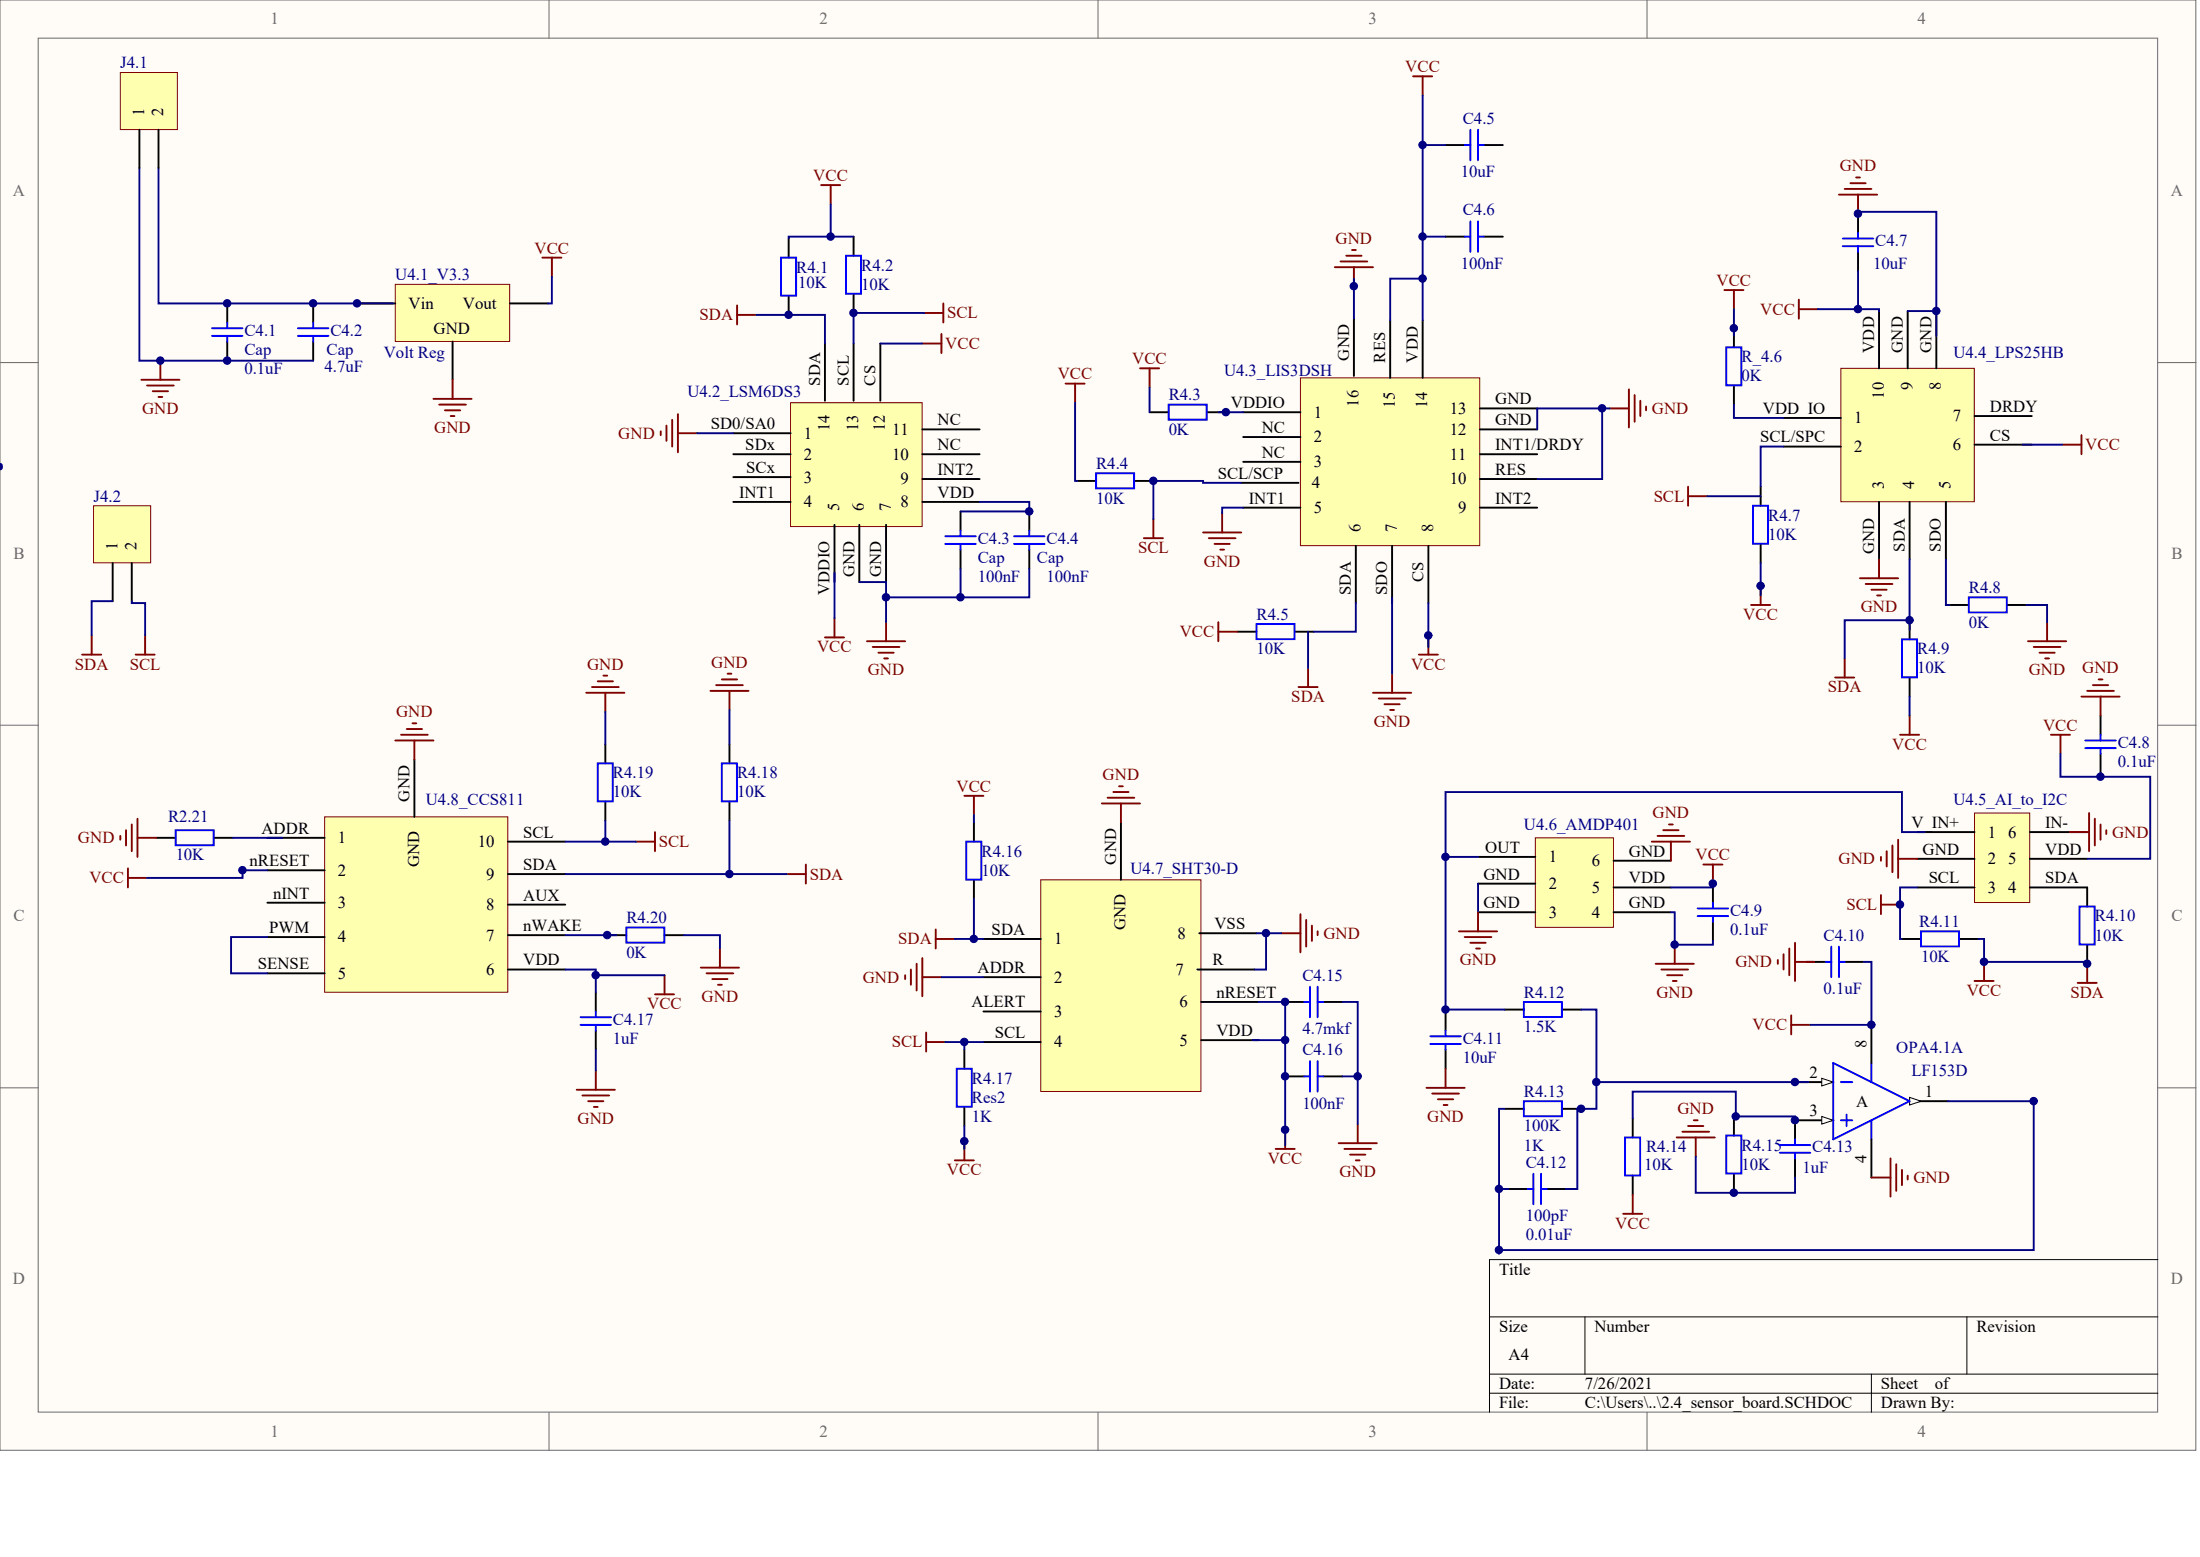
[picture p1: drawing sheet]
<svg xmlns="http://www.w3.org/2000/svg" width="840mm" height="594mm" viewBox="0 0 840 594" stroke-linecap="round" stroke-linejoin="round" font-family="sans-serif">
<g fill="#fffcf8" stroke="#696969" stroke-width=".38">
<path d="M0 0h838v553.4h-838z"/>
<path d="M14.6 14.6h808.8v524.2h-808.8z"/>
</g>
<path d="M209.5 0v14.6M419 0v14.6M628.6 0v14.6M0 138.4h14.6M823.5 138.4h14.6M0 276.7h14.6M823.5 276.7h14.6M0 415.1h14.6M823.5 415.1h14.6M209.5 538.9v14.5M419 538.9v14.5M628.6 538.9v14.5" fill="none" stroke="#696969" stroke-width=".38"/>
<path d="M823.5 480.6h-255.1v58.3M568.4 502.5h255.1M604.9 502.5v21.8M750.6 502.5v21.8M568.4 524.3h255.1M568.4 531.6h255.1M714.2 524.3v14.6" fill="none" stroke="#000" stroke-width=".38"/>
<path d="M150.9 108.5h43.6v21.8h-43.6z" fill="#ffffb0" stroke="#800000" stroke-width=".38"/>
<path d="M86.7 115.8v7.3M119.5 115.8v7.3M136.3 115.8h14.6M194.6 115.8h14.6M86.7 130.3v7.3M119.5 130.3v7.3M172.7 130.3v14.6" fill="none" stroke="#000" stroke-width=".73"/>
<path d="M80.9 125.2h11.7M80.9 128.2h11.7M86.7 123.1v2.1M86.7 128.2v2.1M113.7 125.2h11.7M113.7 128.2h11.7M119.5 123.1v2.1M119.5 128.2v2.1" fill="none" stroke="#00f" stroke-width=".73"/>
<path d="M53.2 64.1v73.5h66.3M60.5 64.1v51.7h89.6" fill="none" stroke="#000080" stroke-width=".73"/>
<path d="M61.2 137.6v7.3M53.9 144.9h14.6M56.1 147.1h10.2M58.3 149.3h5.8M60.5 151.5h1.4M165.4 152.2h14.6M167.6 154.4h10.2M169.8 156.6h5.8M172 158.7h1.4M172.7 144.9v7.3" fill="none" stroke="#800000" stroke-width=".73"/>
<path d="M301.7 153.6h50.2v47.3h-50.2z" fill="#ffffb0" stroke="#800000" stroke-width=".38"/>
<g fill="none" stroke="#000" stroke-width=".73">
<path d="M301 91v7.3M325.8 90.3v7.3M301 112.9v7.2M325.8 112.1v7.3M314.8 131.1v21.8M325.8 131.1v21.8M336 131.1v21.8M279.9 165.3h21.8M279.9 173.3h21.8M352 173.3h21.9M352 163.8h21.9M279.9 182h21.8"/>
<path d="M279.9 191.5h21.8M352 191.5h21.9M352 182.8h21.9M366.6 195.2v7.2M392.8 195.2v7.2M318.5 200.3v21.8M328 200.3v21.8M338.2 200.3v21.8M366.6 209.7v7.3M392.8 209.7v7.3"/>
</g>
<g fill="none" stroke="#800000" stroke-width=".73">
<path d="M313.4 70.6h7.3M317 70.6v7.3M207 98.3h7.3M210.6 98.3v7.3M281.3 116.5v7.3M352.7 119.4h7.3M360 115.8v7.3M281.3 120.1h7.3M352 131.1h7.3M359.3 127.4v7.3M258.7 158v14.6M252.2 164.6v1.4"/>
<path d="M254.3 162.4v5.8M256.5 160.2v10.2M258.7 165.3h7.3M318.5 235.9v7.3M338.2 237.4v7.3M31.3 249.8h7.3M35 242.5v7.3M51.7 249.8h7.3M55.4 242.5v7.3M314.8 243.2h7.3M330.9 244.7h14.5M333.1 246.9h10.2"/>
<path d="M335.2 249h5.9M337.4 251.2h1.5"/>
</g>
<path d="M317 77.9v12.4h-16v.7M317 90.3h8.8M210.6 105.6v10.2h-1.4M301 119.4v.7h13.8v11M352.7 119.4h-26.9v11.7M288.6 120.1h12.4M336 131.1h16M266 165.3h13.9M318.5 218.5v17.4" fill="none" stroke="#000080" stroke-width=".73"/>
<path d="M298.1 98.3h5.7v14.5h-5.7zM322.8 97.6h5.8v14.5h-5.8zM360.7 204.6h11.7M360.7 207.5h11.7M366.6 202.4v2.2M366.6 207.5v2.2M387 204.6h11.6M387 207.5h11.6M392.8 202.4v2.2M392.8 207.5v2.2" fill="none" stroke="#00f" stroke-width=".73"/>
<path d="M496.3 144.2h68.4v64h-68.4z" fill="#ffffb0" stroke="#800000" stroke-width=".38"/>
<g fill="none" stroke="#000" stroke-width=".73">
<path d="M551.7 55.3h7.3M566.3 55.3h7.3M551.7 90.3h7.3M566.3 90.3h7.3M516.7 121.6v21.9M530.6 122.3v21.9M542.9 122.3v21.9M438.7 157.3h7.3M460.6 157.3h7.3M474.4 157.3h21.9M564.8 155.8h21.9M474.4 176.2h21.9"/>
<path d="M474.4 166.8h21.9M564.8 173.3h21.9M564.8 163.8h21.9M411 183.5h7.3M432.9 183.5h7.3M473.7 184.2h21.9M474.4 193.7h21.9M564.8 193.7h21.9M564.8 182.8h21.9M517.4 208.3v21.8M531.3 208.3v21.8M545.1 208.3v21.8"/>
<path d="M472.2 241h7.3M494.1 241h7.3"/>
</g>
<g fill="none" stroke="#800000" stroke-width=".73">
<path d="M539.3 29.1h7.3M542.9 29.1v7.3M511.6 99.8h10.2M513.8 97.6h5.8M516 95.4h1.4M509.4 101.9h14.6M516.7 101.9v7.3M406.7 146.4h7.2M410.3 146.4v7.2M435.1 140.5h7.3M438.7 140.5v7.3M614.4 155.8h7.2"/>
<path d="M621.6 148.5v14.6M623.8 150.7v10.2M626 152.9v5.8M628.2 155.1v1.5M440.2 198.1v7.2M466.4 195.9v7.3M436.5 205.3h7.3M459.1 203.2h14.6M461.3 205.3h10.2M463.5 207.5h5.8M465.7 209.7h1.4M465 237.4v7.3"/>
<path d="M465 241h7.2M499.2 254.9v7.2M531.3 257.1v7.2M541.5 249.8h7.3M545.1 242.5v7.3M495.6 262.1h7.3M524 264.3h14.6M526.2 266.5h10.2M528.4 268.7h5.8M530.6 270.9h1.4"/>
</g>
<g fill="none" stroke="#000080" stroke-width=".73">
<path d="M542.9 36.4v53.9M542.9 55.3h8.8M551.7 90.3h-8.8v16h-12.3v16M516.7 106.3v15.3M543.7 106.3h-.8v16M410.3 153.6v29.9h.7M438.7 147.8v9.5M465 157.3h9.4M611.4 155.8h3M586.7 163.8v-8h24.7v27h-24.7M373.9 191.5h18.9v3.7h-26.2M473.7 184.2h-14.6v-.7h-18.9v14.6"/>
<path d="M474.4 193.7h-8v2.2M366.6 217v10.9h26.2v-10.9M328 222.1h10.2v5.8h28.4M338.2 227.9v9.5M517.4 230.1v10.9h-16M531.3 227.9v29.2M545.1 230.1v16.8M499.2 241v13.9"/>
</g>
<path d="M559 55.3h2.2M561.2 49.5v11.7M564.1 49.5v11.7M564.1 55.3h2.2M559 90.3h2.2M561.2 84.5v11.6M564.1 84.5v11.6M564.1 90.3h2.2M446 154.4h14.5v5.7h-14.5zM418.3 180.6h14.5v5.7h-14.5zM479.5 238.1h14.5v5.8h-14.5z" fill="none" stroke="#00f" stroke-width=".73"/>
<path d="M702.5 140.5h51v50.9h-51z" fill="#ffffb0" stroke="#800000" stroke-width=".38"/>
<g fill="none" stroke="#000" stroke-width=".73">
<path d="M709.1 81.6v7.2M709.1 96.1v7.3M717.1 118.7v21.8M728.1 118.7v21.8M739 118.7v21.8M661.7 125.2v7.3M661.7 147.1v7.3M680.7 159.5h21.8M753.6 158.7h21.8M680.7 170.4h21.8M753.6 169.7h21.8M671.9 185.7v7.3"/>
<path d="M717.1 191.5v21.9M728.8 191.5v21.9M742.6 191.5v21.9M671.9 207.5v7.3M728.8 236.7v7.2M744.1 230.8h7.3M765.9 230.8h7.3M728.8 258.5v7.3"/>
</g>
<g fill="none" stroke="#000080" stroke-width=".73">
<path d="M709.1 81.6v-.8h29.9v47.4M661.7 118v10.2M693.8 118h23.3v.7M709.1 103.4v14.6M728.1 118.7h10.9M661.7 154.4v5.1h19M680.7 170.4h-8.8v15.3M771.8 169.7h15.3M671.9 214.8v12.4M728.8 213.4v26.9M742.6 213.4v17.4h1.5M773.2 230.8h8.1v6.6"/>
<path d="M728.8 265.8v7.3"/>
</g>
<path d="M703.3 91h11.6M703.3 93.9h11.6M709.1 88.8v2.2M709.1 93.9v2.2M658.8 132.5h5.8v14.5h-5.8zM669 193h5.8v14.5h-5.8zM751.4 227.9h14.5v5.8h-14.5zM725.9 243.9h5.7v14.5h-5.7z" fill="none" stroke="#00f" stroke-width=".73"/>
<g fill="none" stroke="#800000" stroke-width=".73">
<path d="M701.8 74.3h14.6M704 72.1h10.2M706.2 69.9h5.8M708.4 67.7h1.4M709.1 74.3v7.3M658.1 110.7h7.3M661.7 110.7v7.3M686.5 114.3v7.3M686.5 118h7.3M787.1 169.7h7.3M794.4 166v7.3M717.1 213.4v7.2"/>
<path d="M668.3 230.8h7.3M671.9 223.6v7.2M709.8 220.6h14.6M712 222.8h10.2M714.2 225h5.8M716.4 227.2h1.4M781.3 237.4v7.3M774 244.7h14.5M776.2 246.9h10.2M778.3 249h5.9M780.5 251.2h1.5M728.8 273.1v7.3"/>
<path d="M725.1 280.4h7.3"/>
</g>
<path d="M123.9 311.7h69.9v66.9h-69.9z" fill="#ffffb0" stroke="#800000" stroke-width=".38"/>
<g fill="none" stroke="#000" stroke-width=".73">
<path d="M158.1 289.8v21.9M231 284v7.3M278.4 284v7.3M59.8 319.7h7.2M81.6 319.7h7.3M102 319.7h21.9M231 305.8v7.3M278.4 305.8v7.3M102 332.1h21.9M193.9 321.1h21.8M193.9 333.5h21.8M102 344.4h21.9"/>
<path d="M102 357.5h21.9M193.9 345.2h21.8M193.9 356.8h21.8M231.8 356.8h7.2M253.6 356.8h7.3M102 371.4h21.9M193.9 369.9h21.8M227.4 378.7v7.2M227.4 393.2v7.3"/>
</g>
<path d="M228.1 291.3h5.8v14.5h-5.8zM275.5 291.3h5.7v14.5h-5.7zM67 316.8h14.6v5.7h-14.6zM239 353.9h14.5v5.8h-14.5zM221.5 388.1h11.7M221.5 391h11.7M227.4 385.9v2.2M227.4 391v2.2" fill="none" stroke="#00f" stroke-width=".73"/>
<g fill="none" stroke="#000080" stroke-width=".73">
<path d="M651.5 189.3h20.4M728.8 236.7h-24.8v14.5M231 271.6v12.4M278.4 270.9v13.1M88.9 319.7h19M231 313.1v8h-15.3M278.4 313.1v20.4h-62.7M92.6 332.1v2.9h-36.5M92.6 331.3v.8h9.4M231 321.1h11.7M278.4 333.5h21.9M102 357.5h-13.8v13.9h13.8"/>
<path d="M215.7 356.8h19.7M260.9 356.8h13.9v5.1M215.7 369.9h11.7v2.2h26.2M227.4 372.1v6.6M227.4 400.5v8"/>
</g>
<g fill="none" stroke="#800000" stroke-width=".73">
<path d="M644.2 185.7v7.3M644.2 189.3h7.3M228.1 260h5.8M230.3 257.8h1.5M275.5 259.2h5.8M277.7 257.1h1.4M700.4 258.5h7.2M704 251.2v7.3M155.2 278.2h5.9M157.4 276h1.5M223.7 264.3h14.6M225.9 262.1h10.2"/>
<path d="M231 264.3v7.3M271.1 263.6h14.6M273.3 261.4h10.2M278.4 263.6v7.3M150.9 282.5h14.5M153 280.4h10.2M158.1 282.5v7.3M45.9 318.9v1.5M48.1 316.8v5.8M50.3 314.6v10.2M52.5 312.4v14.6M52.5 319.7h7.3"/>
<path d="M250 317.5v7.3M48.8 331.3v7.3M48.8 335h7.3M242.7 321.1h7.3M300.3 333.5h7.2M307.5 329.9v7.3M250 379.4h7.3M253.6 372.1v7.3M267.5 369.2h14.5M269.6 371.4h10.3M271.8 373.6h5.9M274 375.7h1.5"/>
<path d="M274.8 361.9v7.3M220.1 415.8h14.6M222.3 418h10.2M227.4 408.5v7.3M224.5 420.2h5.8M226.7 422.4h1.4"/>
</g>
<path d="M397.2 335.7h61.1v80.8h-61.1z" fill="#ffffb0" stroke="#800000" stroke-width=".38"/>
<g fill="none" stroke="#000" stroke-width=".73">
<path d="M371.7 313.9v7.2M427.8 313.9v21.8M371.7 335.7v7.3M375.3 358.3h21.9M457.7 356.1h21.8M375.3 372.8h21.9M456.9 369.9h21.9M375.3 385.9h21.9M375.3 397.6h21.9M458.4 382.3h21.9M458.4 396.9h21.9M490.5 382.3h7.3"/>
<path d="M505 382.3h7.3M368 400.5v7.3M490.5 410.7h7.3M505 410.7h7.3M368 422.4v7.2"/>
</g>
<g fill="none" stroke="#800000" stroke-width=".73">
<path d="M368 303.7h7.3M371.7 303.7v7.2M420.5 306.6h14.6M422.7 304.4h10.2M424.9 302.2h5.8M427.1 300h1.4M427.8 306.6v7.3M357.1 354.6v7.3M357.1 358.3h7.3M489 356.1h7.3M496.3 348.8v14.6M498.5 351v10.2"/>
<path d="M500.7 353.2v5.8M502.9 355.4v1.4M345.4 372.1v1.5M347.6 369.9v5.8M349.8 367.7v10.2M352 365.6v14.5M352 372.8h7.3M353.5 394v7.2M353.5 397.6h7.2M368 435.5v7.2M486.8 438.4h7.3M490.5 431.1v7.3"/>
<path d="M510.9 436.2h14.6M513.1 438.4h10.2M518.2 428.9v7.3M364.4 442.7h7.3M515.2 440.6h5.9M517.4 442.7h1.5"/>
</g>
<g fill="none" stroke="#000080" stroke-width=".73">
<path d="M371.7 310.9v3M364.4 358.3h7.3M371.7 343v15.3h3.6M479.5 356.1h9.5M483.2 356.1v13.8h-4.4M359.3 372.8h16M360.7 397.6h14.6M368 397.6v2.9M478.1 396.9h12.4M480.3 382.3h10.2v54.6M512.3 382.3h5.9v46.6M512.3 410.7h5.9"/>
<path d="M368 429.6v8.8"/>
</g>
<path d="M368.8 321.1h5.7v14.5h-5.7zM499.9 376.5v11.6M502.9 376.5v11.6M497.8 382.3h2.1M502.9 382.3h2.1M365.1 407.8h5.8v14.5h-5.8zM497.8 410.7h2.1M499.9 404.9v11.6M502.9 404.9v11.6M502.9 410.7h2.1" fill="none" stroke="#00f" stroke-width=".73"/>
<path d="M585.9 319.7h29.8v34.1h-29.8z" fill="#ffffb0" stroke="#800000" stroke-width=".38"/>
<g fill="none" stroke="#000" stroke-width=".73">
<path d="M564.1 327h21.8M564.1 337.2h21.8M615.8 328.4h21.9M615.8 338.6h21.9M653.7 337.2v7.2M564.1 348.1h21.8M615.8 348.1h21.9M653.7 351.7v7.3M551.7 385.9v7.3M574.3 385.2h7.3M596.1 385.2h7.3M551.7 400.5v7.3"/>
<path d="M685.1 412.9h14.5"/>
</g>
<g fill="none" stroke="#800000" stroke-width=".73">
<path d="M632.6 318.9h10.2M634.8 316.8h5.8M637 314.6h1.4M630.4 321.1h14.6M637.7 321.1v7.3M650.1 329.9h7.3M653.7 329.9v7.3M556.8 355.4h14.6M559 357.5h10.2M561.2 359.7h5.8M564.1 348.1v7.3M563.3 361.9h1.5"/>
<path d="M631.9 367.7h14.5M634 369.9h10.2M636.2 372.1h5.9M638.4 374.3h1.5M639.1 360.5v7.2M544.4 415.1h14.6M546.6 417.3h10.2M548.8 419.4h5.8M551.7 407.8v7.3M551 421.6h1.4"/>
</g>
<path d="M564.1 327h-12.4v58.2M564.1 337.2v10.9M653.7 337.2v1.4h-16M637.7 348.1h1.4v12.4h14.6v-1.5M574.3 385.2h-22.6v.7" fill="none" stroke="#000080" stroke-width=".73"/>
<path d="M647.9 346.6h11.6M647.9 349.5h11.6M653.7 344.4v2.2M653.7 349.5v2.2M545.9 395.4h11.6M545.9 398.3h11.6M551.7 393.2v2.2M551.7 398.3v2.2M581.6 382.3h14.5v5.8h-14.5z" fill="none" stroke="#00f" stroke-width=".73"/>
<path d="M695.3 411.4l4.3 1.5-4.3 1.4z" fill="#fffcf8" stroke="#000" stroke-width=".38"/>
<path d="M685.1 427.4h14.5" fill="none" stroke="#000" stroke-width=".73"/>
<path d="M695.3 426l4.3 1.4-4.3 1.5z" fill="#fffcf8" stroke="#000" stroke-width=".38"/>
<path d="M728.8 420.2h14.6" fill="none" stroke="#000" stroke-width=".73"/>
<path d="M728.8 418.7l4.4 1.5-4.4 1.4z" fill="#fffcf8" stroke="#000" stroke-width=".38"/>
<g fill="none" stroke="#00f" stroke-width=".73">
<path d="M696.7 367h2.2M698.9 361.2v11.6M701.8 361.2v11.6M701.8 367h2.2M699.6 405.6l29.2 14.6-29.2 14.5zM702.5 412.9h4.4M714.2 405.6v7.3M581.6 420.2h14.5v5.7h-14.5zM620.2 434h5.7v14.5h-5.7zM658.8 433.3h5.8v14.5h-5.8zM679.2 436.9h11.7M679.2 439.8h11.7"/>
<path d="M685.1 434.7v2.2M685.1 439.8v2.2M702.5 427.4h4.4M704.7 425.3v4.3M714.2 427.4v7.3M583 453.7h2.2M585.2 447.8v11.7M588.1 447.8v11.7M588.1 453.7h2.2"/>
</g>
<g fill="none" stroke="#000" stroke-width=".73">
<path d="M689.4 367h7.3M704 367h7.3M714.2 391v14.6M574.3 423.1h7.3M596.1 423.1h7.3M623.1 426.7v7.3M661.7 426v7.3M685.1 427.4v7.3M714.2 434.7v14.6M575.7 453.7h7.3M590.3 453.7h7.3M623.1 448.6v7.2"/>
<path d="M661.7 447.8v7.3M685.1 442v7.3"/>
</g>
<path d="M711.3 367h2.9v24h-23.3M603.4 385.2h5.9v27.7h80.9M609.3 412.9v10.2h-7.3v30.6h-4.4M776.2 419.4v.8h-32.8M574.3 423.1h-2.2v30.6h3.6M661.7 426h.8v-9.5h-39.4v10.2M662.5 426h22.6v1.4M776.2 420.2v56.8h-204.1v1.4M572.1 453.7v23.3M647.2 441.3v13.8h37.9v-5.8" fill="none" stroke="#000080" stroke-width=".73"/>
<g fill="none" stroke="#800000" stroke-width=".73">
<path d="M685.1 359.7v14.6M678.5 366.3v1.4M680.7 364.1v5.8M682.9 361.9v10.2M685.1 367h7.2M683.6 387.4v7.3M683.6 391h7.3M639.9 434h14.5M642.1 431.8h10.2M644.2 429.6h5.9M646.4 427.4h1.5M647.2 434v7.3"/>
<path d="M623.1 455.8v7.3M714.2 449.3h7.3M721.5 442v14.6M723.7 444.2v10.2M725.9 446.4v5.8M728.1 448.6v1.4M619.5 463.1h7.3"/>
</g>
<path d="M753.6 310.2h21v34.2h-21z" fill="#ffffb0" stroke="#800000" stroke-width=".38"/>
<path d="M801.7 273.1v7.3M801.7 287.6v7.3M731.7 317.5h21.9M774.7 317.5h21.9M731.7 327.7h21.9M731.7 338.6h21.9M774.7 327.7h21.9M774.7 338.6h21.9v7.3M725.9 358.3h7.3M747.7 358.3h7.3M796.6 360.5v7.2" fill="none" stroke="#000" stroke-width=".73"/>
<g fill="none" stroke="#800000" stroke-width=".73">
<path d="M800.9 259.2h1.5M794.4 265.8h14.5M796.6 263.6h10.2M798.7 261.4h5.9M801.7 265.8v7.3M782.7 280.4h7.3M786.4 280.4v7.2M790 317.5h7.3M797.3 310.2v14.6M799.5 312.4v10.2M801.7 314.6v5.8M803.8 316.8v1.4"/>
<path d="M717.8 327v1.4M720 324.8v5.8M722.2 322.6v10.2M724.4 320.4v14.6M724.4 327.7h7.3M717.8 341.5v7.3M717.8 345.2h7.3M753.6 374.3h7.2M757.2 367v7.3M792.9 375h7.3M796.6 367.7v7.3"/>
</g>
<path d="M795.8 285.5h11.7M795.8 282.5h11.7M801.7 280.4v2.1M801.7 285.5v2.1M733.2 355.4h14.5v5.7h-14.5zM793.6 345.9h5.8v14.5h-5.8z" fill="none" stroke="#00f" stroke-width=".73"/>
<path d="M786.4 287.6v8.8h34.2v31.3h-24M801.7 294.9v1.5M734.6 317.5h-8.7v-15.3h-174.2v24.8M731.7 338.6h-6.6v19.7h.8M755 358.3h2.2v8.7h-.7M757.2 367h39.4v.7" fill="none" stroke="#000080" stroke-width=".73"/>
<path d="M35.7 193h21.8v21.7h-21.8z" fill="#ffffb0" stroke="#800000" stroke-width=".38"/>
<path d="M43 214.8v14.6M50.3 214.8v14.6" fill="none" stroke="#000" stroke-width=".73"/>
<path d="M45.9 27.7h21.8v21.7h-21.8z" fill="#ffffb0" stroke="#800000" stroke-width=".38"/>
<path d="M53.2 49.5v14.6M60.5 49.5v14.6" fill="none" stroke="#000" stroke-width=".73"/>
<path d="M0 177.7v.7" fill="none" stroke="#000080" stroke-width="2.2"/>
<path d="M43 229.4h-8v13.1M50.3 229.4v.7h5.1v12.4" fill="none" stroke="#000080" stroke-width=".73"/>
<g fill="#000080" stroke="#000080" stroke-width=".38">
<circle cx="61.2" cy="137.6" r="1.42"/>
<circle cx="86.7" cy="137.6" r="1.42"/>
<circle cx="86.7" cy="115.7" r="1.42"/>
<circle cx="92.5" cy="332" r="1.42"/>
<circle cx="119.5" cy="115.7" r="1.42"/>
<circle cx="136.2" cy="115.7" r="1.42"/>
<circle cx="227.3" cy="372.1" r="1.42"/>
<circle cx="231" cy="321.1" r="1.42"/>
<circle cx="231.7" cy="356.8" r="1.42"/>
<circle cx="278.4" cy="333.5" r="1.42"/>
<circle cx="301" cy="120.1" r="1.42"/>
<circle cx="317" cy="90.3" r="1.42"/>
<circle cx="325.7" cy="119.4" r="1.42"/>
<circle cx="338.1" cy="227.9" r="1.42"/>
<circle cx="366.5" cy="227.9" r="1.42"/>
<circle cx="368" cy="435.4" r="1.42"/>
<circle cx="368" cy="397.6" r="1.42"/>
<circle cx="371.6" cy="358.2" r="1.42"/>
<circle cx="392.8" cy="195.1" r="1.42"/>
<circle cx="440.1" cy="183.5" r="1.42"/>
<circle cx="467.8" cy="157.3" r="1.42"/>
<circle cx="483.1" cy="356" r="1.42"/>
<circle cx="490.4" cy="431.1" r="1.42"/>
<circle cx="490.4" cy="410.7" r="1.42"/>
<circle cx="490.4" cy="396.8" r="1.42"/>
<circle cx="490.4" cy="382.3" r="1.42"/>
<circle cx="516.7" cy="109.2" r="1.42"/>
<circle cx="518.1" cy="410.7" r="1.42"/>
<circle cx="542.9" cy="106.3" r="1.42"/>
<circle cx="542.9" cy="90.3" r="1.42"/>
<circle cx="542.9" cy="55.3" r="1.42"/>
<circle cx="545.1" cy="242.4" r="1.42"/>
<circle cx="551.7" cy="385.2" r="1.42"/>
<circle cx="551.7" cy="326.9" r="1.42"/>
<circle cx="572.1" cy="476.9" r="1.42"/>
<circle cx="572.1" cy="453.6" r="1.42"/>
<circle cx="603.4" cy="423" r="1.42"/>
<circle cx="609.2" cy="412.8" r="1.42"/>
<circle cx="611.4" cy="155.8" r="1.42"/>
<circle cx="639.1" cy="360.4" r="1.42"/>
<circle cx="653.7" cy="337.1" r="1.42"/>
<circle cx="661.7" cy="455.1" r="1.42"/>
<circle cx="661.7" cy="125.2" r="1.42"/>
<circle cx="662.4" cy="426" r="1.42"/>
<circle cx="671.9" cy="223.5" r="1.42"/>
<circle cx="685" cy="427.4" r="1.42"/>
<circle cx="685" cy="412.8" r="1.42"/>
<circle cx="709.1" cy="117.9" r="1.42"/>
<circle cx="709.1" cy="81.5" r="1.42"/>
<circle cx="714.2" cy="391" r="1.42"/>
<circle cx="725.1" cy="345.1" r="1.42"/>
<circle cx="728.7" cy="236.6" r="1.42"/>
<circle cx="738.9" cy="118.7" r="1.42"/>
<circle cx="757.2" cy="367" r="1.42"/>
<circle cx="776.1" cy="420.1" r="1.42"/>
<circle cx="796.5" cy="367.7" r="1.42"/>
<circle cx="801.6" cy="296.3" r="1.42"/>
</g>
<g font-size="6.4" fill="#696969">
<text x="103.2" y="9.3">1</text>
<text x="312.7" y="9.3">2</text>
<text x="522.2" y="9.3">3</text>
<text x="731.8" y="9.3">4</text>
<text x="5" y="74.9">A</text>
<text x="828.5" y="74.9">A</text>
<text x="5.2" y="213.2">B</text>
<text x="828.7" y="213.2">B</text>
<text x="5.2" y="351.6">C</text>
<text x="828.7" y="351.6">C</text>
<text x="5" y="490">D</text>
<text x="828.5" y="490">D</text>
<text x="103.2" y="548.2">1</text>
<text x="312.7" y="548.2">2</text>
<text x="522.2" y="548.2">3</text>
<text x="731.8" y="548.2">4</text>
</g>
<g font-size="6.4" fill="#000080">
<text x="45.9" y="26.1">J4.1</text>
<text x="558.2" y="47.2">C4.5</text>
<text x="557.5" y="67.6">10uF</text>
<text x="558.2" y="82.2">C4.6</text>
<text x="715.7" y="93.8">C4.7</text>
<text x="150.9" y="106.9">U4.1_V3.3</text>
<text x="303.9" y="104">R4.1</text>
<text x="328.7" y="103.3">R4.2</text>
<text x="557.5" y="102.6">100nF</text>
<text x="714.9" y="102.6">10uF</text>
<text x="304.6" y="109.8">10K</text>
<text x="328.7" y="110.6">10K</text>
<text x="93.3" y="128">C4.1</text>
<text x="126.1" y="128">C4.2</text>
<text x="93.3" y="135.3">Cap</text>
<text x="124.6" y="135.3">Cap</text>
<text x="146.5" y="136.8">Volt Reg</text>
<text x="745.5" y="136.8">U4.4_LPS25HB</text>
<text x="93.3" y="142.6">0.1uF</text>
<text x="123.9" y="141.9">4.7uF</text>
<text x="467.1" y="143.3">U4.3_LIS3DSH</text>
<text x="664.6" y="138.2">R_4.6</text>
<text x="664.6" y="145.5">0K</text>
<text x="262.4" y="151.3">U4.2_LSM6DS3</text>
<text x="446" y="152.8">R4.3</text>
<text x="446" y="165.9">0K</text>
<text x="418.3" y="179">R4.4</text>
<text x="35.7" y="191.4">J4.2</text>
<text x="418.3" y="192.1">10K</text>
<text x="674.9" y="198.7">R4.7</text>
<text x="373.1" y="207.4">C4.3</text>
<text x="399.4" y="207.4">C4.4</text>
<text x="674.9" y="206">10K</text>
<text x="373.1" y="214.7">Cap</text>
<text x="395.7" y="214.7">Cap</text>
<text x="373.1" y="222">100nF</text>
<text x="399.4" y="222">100nF</text>
<text x="751.4" y="226.4">R4.8</text>
<text x="479.5" y="236.5">R4.5</text>
<text x="751.4" y="239.5">0K</text>
<text x="479.5" y="249.7">10K</text>
<text x="731.7" y="249.7">R4.9</text>
<text x="731.7" y="256.9">10K</text>
<text x="808.2" y="285.3">C4.8</text>
<text x="808.2" y="292.6">0.1uF</text>
<text x="233.9" y="297">R4.19</text>
<text x="281.3" y="297">R4.18</text>
<text x="233.9" y="304.3">10K</text>
<text x="281.3" y="304.3">10K</text>
<text x="162.5" y="307.2">U4.8_CCS811</text>
<text x="745.5" y="307.2">U4.5_AI_to_I2C</text>
<text x="64.1" y="313.7">R2.21</text>
<text x="581.6" y="316.6">U4.6_AMDP401</text>
<text x="67" y="328.3">10K</text>
<text x="374.6" y="326.8">R4.16</text>
<text x="374.6" y="334.1">10K</text>
<text x="431.4" y="333.4">U4.7_SHT30-D</text>
<text x="239" y="352.3">R4.20</text>
<text x="660.3" y="349.4">C4.9</text>
<text x="732.4" y="353.8">R4.11</text>
<text x="799.5" y="351.6">R4.10</text>
<text x="660.3" y="356.7">0.1uF</text>
<text x="696" y="358.9">C4.10</text>
<text x="799.5" y="358.9">10K</text>
<text x="239" y="365.4">0K</text>
<text x="733.2" y="366.9">10K</text>
<text x="497" y="374.2">C4.15</text>
<text x="581.6" y="380.7">R4.12</text>
<text x="696" y="379.3">0.1uF</text>
<text x="233.9" y="390.9">C4.17</text>
<text x="497" y="394.6">4.7mkf</text>
<text x="581.6" y="393.8">1.5K</text>
<text x="233.9" y="398.2">1uF</text>
<text x="558.2" y="398.2">C4.11</text>
<text x="723.7" y="401.8">OPA4.1A</text>
<text x="497" y="402.6">C4.16</text>
<text x="558.2" y="405.5">10uF</text>
<text x="370.9" y="413.5">R4.17</text>
<text x="729.5" y="410.6">LF153D</text>
<text x="581.6" y="418.6">R4.13</text>
<text x="370.9" y="420.8">Res2</text>
<text x="497" y="423">100nF</text>
<text x="370.9" y="428.1">1K</text>
<text x="581.6" y="431.7">100K</text>
<text x="581.6" y="439">1K</text>
<text x="628.2" y="439.7">R4.14</text>
<text x="664.6" y="439">R4.15</text>
<text x="691.6" y="439.7">C4.13</text>
<text x="582.3" y="445.5">C4.12</text>
<text x="627.5" y="446.3">10K</text>
<text x="664.6" y="446.3">10K</text>
<text x="688" y="447.7">1uF</text>
<text x="582.3" y="465.9">100pF</text>
<text x="582.3" y="473.2">0.01uF</text>
</g>
<g font-size="6.4" fill="#800000">
<text x="536.3" y="27.6">VCC</text>
<text x="702.1" y="65.4">GND</text>
<text x="310.4" y="69.1">VCC</text>
<text x="509.7" y="93.1">GND</text>
<text x="204" y="96.7">VCC</text>
<text x="655.1" y="109.1">VCC</text>
<text x="267" y="122.2">SDA</text>
<text x="361.5" y="121.5">SCL</text>
<text x="671.8" y="120">VCC</text>
<text x="360.7" y="133.1">VCC</text>
<text x="432.1" y="139">VCC</text>
<text x="403.7" y="144.8">VCC</text>
<text x="54.2" y="157.9">GND</text>
<text x="630.4" y="157.9">GND</text>
<text x="165.7" y="165.2">GND</text>
<text x="236" y="167.4">GND</text>
<text x="795.8" y="171.7">VCC</text>
<text x="631.1" y="191.4">SCL</text>
<text x="434.4" y="211.1">SCL</text>
<text x="459.4" y="216.2">GND</text>
<text x="710.1" y="233.6">GND</text>
<text x="665.3" y="236.5">VCC</text>
<text x="450.2" y="243.1">VCC</text>
<text x="311.8" y="248.9">VCC</text>
<text x="28.6" y="255.5">SDA</text>
<text x="49.6" y="255.5">SCL</text>
<text x="224" y="255.5">GND</text>
<text x="271.4" y="254.7">GND</text>
<text x="331.2" y="257.7">GND</text>
<text x="538.5" y="255.5">VCC</text>
<text x="774.3" y="257.7">GND</text>
<text x="794.7" y="256.9">GND</text>
<text x="492.8" y="267.9">SDA</text>
<text x="697.6" y="264.2">SDA</text>
<text x="151.1" y="273.7">GND</text>
<text x="524.3" y="277.3">GND</text>
<text x="779.7" y="278.8">VCC</text>
<text x="722.1" y="286.1">VCC</text>
<text x="420.8" y="297.7">GND</text>
<text x="365" y="302.1">VCC</text>
<text x="630.7" y="312.3">GND</text>
<text x="29.7" y="321.7">GND</text>
<text x="251.4" y="323.2">SCL</text>
<text x="806" y="319.6">GND</text>
<text x="647.1" y="328.3">VCC</text>
<text x="701.7" y="329.8">GND</text>
<text x="309" y="335.6">SDA</text>
<text x="34.1" y="337">VCC</text>
<text x="704.7" y="347.2">SCL</text>
<text x="505" y="358.2">GND</text>
<text x="342.7" y="360.3">SDA</text>
<text x="557.1" y="368.3">GND</text>
<text x="662.3" y="369.1">GND</text>
<text x="329.3" y="374.9">GND</text>
<text x="267.8" y="382.2">GND</text>
<text x="632.1" y="380.7">GND</text>
<text x="750.6" y="380">VCC</text>
<text x="790.1" y="380.7">SDA</text>
<text x="247" y="385.1">VCC</text>
<text x="668.9" y="393.1">VCC</text>
<text x="340.3" y="399.7">SCL</text>
<text x="640.2" y="425.1">GND</text>
<text x="220.4" y="428.8">GND</text>
<text x="544.7" y="428.1">GND</text>
<text x="361.4" y="448.5">VCC</text>
<text x="483.8" y="444.1">VCC</text>
<text x="511.2" y="449.2">GND</text>
<text x="730.2" y="451.4">GND</text>
<text x="616.5" y="468.8">VCC</text>
</g>
<g font-size="6.4">
<text x="156" y="117.8">Vin</text>
<text x="176.7" y="117.8">Vout</text>
<text x="165.4" y="127.3">GND</text>
<text x="469.8" y="155.7">VDDIO</text>
<text x="570.6" y="154.3">GND</text>
<text x="501.4" y="159.4">1</text>
<text x="553.3" y="157.9">13</text>
<text x="672.8" y="157.9">VDD_IO</text>
<text x="707.6" y="161.5">1</text>
<text x="745.3" y="160.8">7</text>
<text x="759.4" y="157.2">DRDY</text>
<text x="271.3" y="163.7">SD0/SA0</text>
<text x="306.8" y="167.4">1</text>
<text x="340.5" y="165.9">11</text>
<text x="357.8" y="162.3">NC</text>
<text x="481.5" y="165.2">NC</text>
<text x="553.3" y="165.9">12</text>
<text x="570.6" y="162.3">GND</text>
<text x="284.4" y="171.7">SDx</text>
<text x="357.8" y="171.7">NC</text>
<text x="501.4" y="168.8">2</text>
<text x="570.6" y="171.7">INT1/DRDY</text>
<text x="671.8" y="168.8">SCL/SPC</text>
<text x="707.6" y="172.5">2</text>
<text x="745.3" y="171.7">6</text>
<text x="759.4" y="168.1">CS</text>
<text x="306.8" y="175.4">2</text>
<text x="340.5" y="175.4">10</text>
<text x="481.5" y="174.6">NC</text>
<text x="501.4" y="178.3">3</text>
<text x="553.3" y="175.4">11</text>
<text x="284.8" y="180.5">SCx</text>
<text x="306.8" y="184.1">3</text>
<text x="343.7" y="184.8">9</text>
<text x="357.8" y="181.2">INT2</text>
<text x="464.8" y="182.7">SCL/SCP</text>
<text x="553.3" y="184.8">10</text>
<text x="570.6" y="181.2">RES</text>
<text x="282" y="189.9">INT1</text>
<text x="357.8" y="189.9">VDD</text>
<text x="500.7" y="186.3">4</text>
<text x="306.8" y="193.6">4</text>
<text x="343.7" y="193.6">8</text>
<text x="476.6" y="192.1">INT1</text>
<text x="501.4" y="195.8">5</text>
<text x="556.5" y="195.8">9</text>
<text x="570.6" y="192.1">INT2</text>
<text x="729.5" y="315.9">V_IN+</text>
<text x="780.5" y="315.9">IN-</text>
<text x="99.8" y="318.1">ADDR</text>
<text x="129" y="321.7">1</text>
<text x="182.3" y="323.2">10</text>
<text x="199.7" y="319.6">SCL</text>
<text x="758.7" y="319.6">1</text>
<text x="766.4" y="319.6">6</text>
<text x="566.8" y="325.4">OUT</text>
<text x="591" y="329">1</text>
<text x="621.6" y="326.8">GND</text>
<text x="733.7" y="326.1">GND</text>
<text x="758.7" y="329.8">2</text>
<text x="766.4" y="329.8">5</text>
<text x="780.5" y="326.1">VDD</text>
<text x="95.2" y="330.5">nRESET</text>
<text x="129" y="334.1">2</text>
<text x="185.5" y="335.6">9</text>
<text x="199.7" y="331.9">SDA</text>
<text x="566.1" y="335.6">GND</text>
<text x="607.5" y="330.5">6</text>
<text x="591" y="339.2">2</text>
<text x="607.5" y="340.7">5</text>
<text x="621.6" y="337">VDD</text>
<text x="736.1" y="337">SCL</text>
<text x="758.7" y="340.7">3</text>
<text x="766.4" y="340.7">4</text>
<text x="780.5" y="337">SDA</text>
<text x="104.2" y="342.9">nINT</text>
<text x="129" y="346.5">3</text>
<text x="185.5" y="347.2">8</text>
<text x="199.7" y="343.6">AUX</text>
<text x="566.1" y="346.5">GND</text>
<text x="621.6" y="346.5">GND</text>
<text x="591" y="350.1">3</text>
<text x="607.5" y="350.1">4</text>
<text x="102.7" y="356">PWM</text>
<text x="129" y="359.6">4</text>
<text x="185.5" y="358.9">7</text>
<text x="199.7" y="355.2">nWAKE</text>
<text x="378.5" y="356.7">SDA</text>
<text x="449.4" y="358.2">8</text>
<text x="463.5" y="354.5">VSS</text>
<text x="402.3" y="360.3">1</text>
<text x="98.4" y="369.8">SENSE</text>
<text x="185.5" y="372">6</text>
<text x="199.7" y="368.3">VDD</text>
<text x="373.1" y="371.3">ADDR</text>
<text x="448.6" y="372">7</text>
<text x="462.8" y="368.3">R</text>
<text x="129" y="373.4">5</text>
<text x="402.3" y="374.9">2</text>
<text x="464.2" y="380.7">nRESET</text>
<text x="370.7" y="384.4">ALERT</text>
<text x="402.3" y="388">3</text>
<text x="450.1" y="384.4">6</text>
<text x="464.2" y="395.3">VDD</text>
<text x="379.7" y="396">SCL</text>
<text x="402.3" y="399.7">4</text>
<text x="450.1" y="398.9">5</text>
<text x="690.6" y="411.3">2</text>
<text x="734.6" y="418.6">1</text>
<text x="690.6" y="425.9">3</text>
<text x="708.4" y="422.2">A</text>
<text x="572.1" y="486.3">Title</text>
<text x="572.1" y="508.2">Size</text>
<text x="608.5" y="508.2">Number</text>
<text x="754.3" y="508.2">Revision</text>
<text x="575.7" y="519.1">A4</text>
<text x="572.1" y="530">Date:</text>
<text x="604.9" y="530">7/26/2021</text>
<text x="717.8" y="530">Sheet</text>
<text x="738.4" y="530">of</text>
<text x="572.1" y="537.3">File:</text>
<text x="604.9" y="537.3">C:\Users\..\2.4_sensor_board.SCHDOC</text>
<text x="717.8" y="537.3">Drawn By:</text>
</g>
<g font-size="6.3">
<text x="55" y="44.4" transform="rotate(-90 55 44.4)">1</text>
<text x="62.3" y="44.4" transform="rotate(-90 62.3 44.4)">2</text>
<text x="514.8" y="137.6" transform="rotate(-90 514.8 137.6)">GND</text>
<text x="715.3" y="134.7" transform="rotate(-90 715.3 134.7)">VDD</text>
<text x="726.2" y="134.7" transform="rotate(-90 726.2 134.7)">GND</text>
<text x="737.1" y="134.7" transform="rotate(-90 737.1 134.7)">GND</text>
<text x="528.7" y="138.4" transform="rotate(-90 528.7 138.4)">RES</text>
<text x="541.1" y="138.4" transform="rotate(-90 541.1 138.4)">VDD</text>
<text x="313" y="147.1" transform="rotate(-90 313 147.1)">SDA</text>
<text x="323.9" y="147.1" transform="rotate(-90 323.9 147.1)">SCL</text>
<text x="334.1" y="147.1" transform="rotate(-90 334.1 147.1)">CS</text>
<text x="729.8" y="148.9" transform="rotate(-90 729.8 148.9)">9</text>
<text x="740.8" y="148.9" transform="rotate(-90 740.8 148.9)">8</text>
<text x="518.5" y="155.1" transform="rotate(-90 518.5 155.1)">16</text>
<text x="532.3" y="155.8" transform="rotate(-90 532.3 155.8)">15</text>
<text x="544.7" y="155.8" transform="rotate(-90 544.7 155.8)">14</text>
<text x="718.9" y="152.2" transform="rotate(-90 718.9 152.2)">10</text>
<text x="316.6" y="164.6" transform="rotate(-90 316.6 164.6)">14</text>
<text x="327.5" y="164.6" transform="rotate(-90 327.5 164.6)">13</text>
<text x="337.8" y="164.6" transform="rotate(-90 337.8 164.6)">12</text>
<text x="718.9" y="186.4" transform="rotate(-90 718.9 186.4)">3</text>
<text x="730.6" y="186.4" transform="rotate(-90 730.6 186.4)">4</text>
<text x="744.4" y="186.4" transform="rotate(-90 744.4 186.4)">5</text>
<text x="320.3" y="195.2" transform="rotate(-90 320.3 195.2)">5</text>
<text x="329.7" y="195.2" transform="rotate(-90 329.7 195.2)">6</text>
<text x="339.9" y="195.2" transform="rotate(-90 339.9 195.2)">7</text>
<text x="519.2" y="203.2" transform="rotate(-90 519.2 203.2)">6</text>
<text x="533.1" y="203.2" transform="rotate(-90 533.1 203.2)">7</text>
<text x="546.9" y="203.2" transform="rotate(-90 546.9 203.2)">8</text>
<text x="44.8" y="209.7" transform="rotate(-90 44.8 209.7)">1</text>
<text x="52.1" y="209.7" transform="rotate(-90 52.1 209.7)">2</text>
<text x="715.3" y="211.5" transform="rotate(-90 715.3 211.5)">GND</text>
<text x="726.9" y="210.4" transform="rotate(-90 726.9 210.4)">SDA</text>
<text x="740.8" y="210.4" transform="rotate(-90 740.8 210.4)">SDO</text>
<text x="326.1" y="220.3" transform="rotate(-90 326.1 220.3)">GND</text>
<text x="336.3" y="220.3" transform="rotate(-90 336.3 220.3)">GND</text>
<text x="316.6" y="227.2" transform="rotate(-90 316.6 227.2)">VDDIO</text>
<text x="515.6" y="227.2" transform="rotate(-90 515.6 227.2)">SDA</text>
<text x="529.4" y="227.2" transform="rotate(-90 529.4 227.2)">SDO</text>
<text x="543.3" y="222.1" transform="rotate(-90 543.3 222.1)">CS</text>
<text x="156.3" y="305.8" transform="rotate(-90 156.3 305.8)">GND</text>
<text x="425.9" y="329.9" transform="rotate(-90 425.9 329.9)">GND</text>
<text x="159.9" y="331" transform="rotate(-90 159.9 331)">GND</text>
<text x="429.6" y="355" transform="rotate(-90 429.6 355)">GND</text>
<text x="712.3" y="399.8" transform="rotate(-90 712.3 399.8)">8</text>
<text x="712.3" y="443.8" transform="rotate(-90 712.3 443.8)">4</text>
</g>
</svg>
